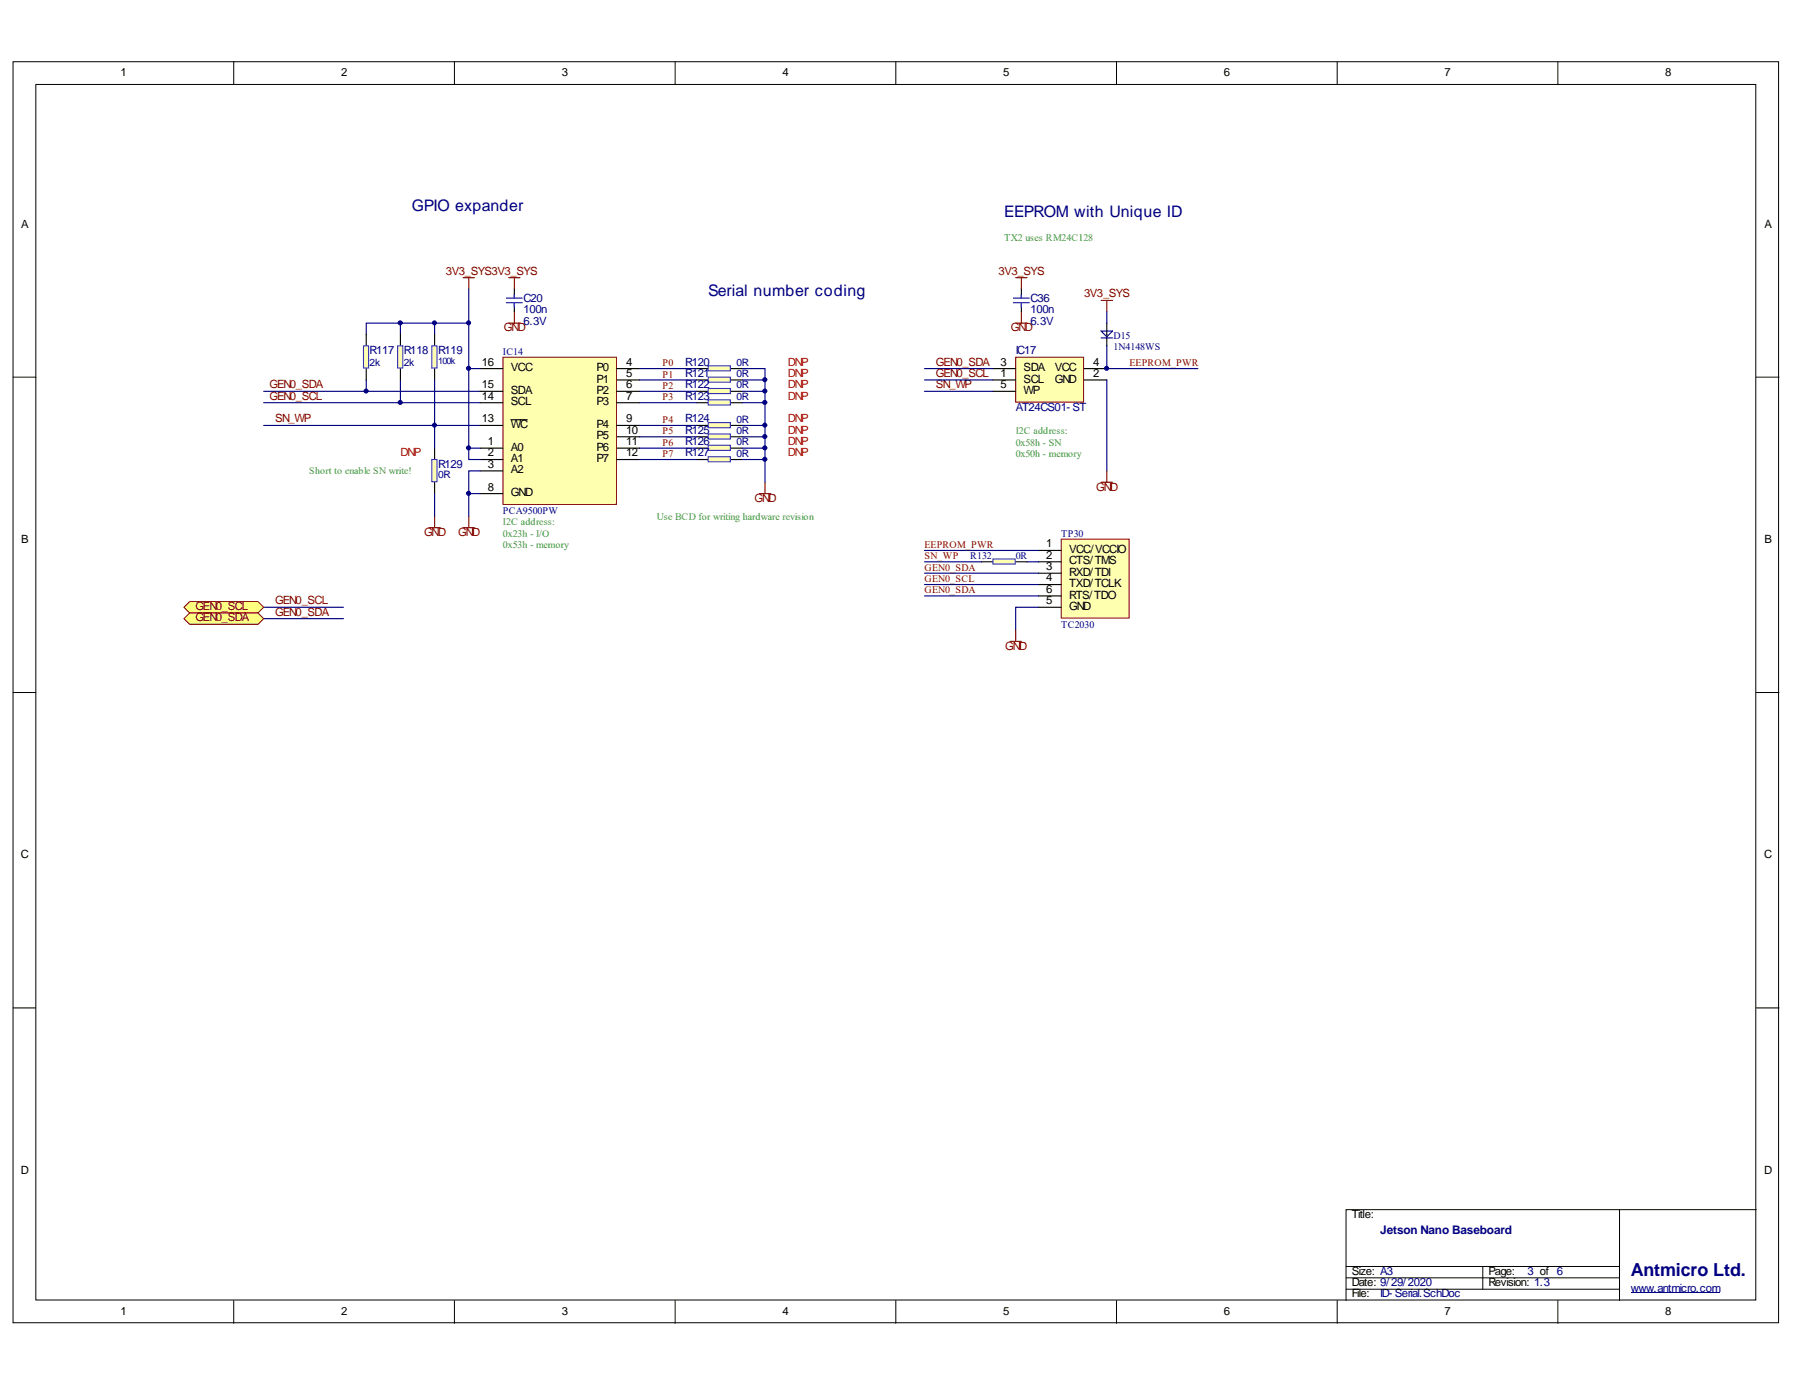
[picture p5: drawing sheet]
<svg xmlns="http://www.w3.org/2000/svg" width="279mm" height="216mm" viewBox="0 0 279 216" stroke-linecap="round" stroke-linejoin="round" font-family="sans-serif">
<g fill="#fff" stroke="#000" stroke-width=".16">
<path d="M2 9.6h274.5v196h-274.5z"/>
<path d="M5.6 13.1h267.4v189h-267.4z"/>
</g>
<g fill="none" stroke="#000" stroke-width=".16">
<path d="M36.3 9.6v3.5M70.6 9.6v3.5M105 9.6v3.5M139.3 9.6v3.5M173.6 9.6v3.5M207.9 9.6v3.5M242.2 9.6v3.5M2 58.6h3.6M273 58.6h3.6M2 107.6h3.6M273 107.6h3.6M2 156.7h3.6"/>
<path d="M273 156.7h3.6M209.3 198.6h42.5M209.3 196.9h42.5M230.5 196.9v3.5M251.8 188v14.2M273 188h-63.7v14.2M36.3 202.2v3.5M70.6 202.2v3.5M105 202.2v3.5M139.3 202.2v3.5M173.6 202.2v3.5M207.9 202.2v3.5"/>
<path d="M209.3 200.4h42.5M242.2 202.2v3.5"/>
</g>
<path d="M253.5 200.9h13.9" fill="none" stroke="#000080" stroke-width=".16"/>
<path d="M79.1 50.2h1.7M80 48.5v1.7M72 82h1.8M72.9 80.3v1.7" fill="none" stroke="#800000" stroke-width=".18"/>
<path d="M56.9 59.1v1.7M62.2 50.2v1.8M62.2 59.1v3.5M67.6 50.2v1.8M72.9 50.2h-16v1.8M41 60.8h33.6M41 62.6h33.6" fill="none" stroke="#000080" stroke-width=".18"/>
<path d="M108.3 57.3h1.8M113.6 57.3h1.8" fill="none" stroke="#000" stroke-width=".18"/>
<path d="M110.1 56.9h3.4v.7h-3.4z" fill="#ffffb0" stroke="#33f" stroke-width=".18"/>
<path d="M56.9 52v1.8M56.9 57.3v1.8" fill="none" stroke="#000" stroke-width=".18"/>
<path d="M56.5 53.8h.8v3.4h-.8z" fill="#ffffb0" stroke="#33f" stroke-width=".18"/>
<path d="M62.2 52v1.8M62.2 57.3v1.8" fill="none" stroke="#000" stroke-width=".18"/>
<path d="M61.8 53.8h.8v3.4h-.8z" fill="#ffffb0" stroke="#33f" stroke-width=".18"/>
<path d="M67.6 52v1.8M67.6 57.3v1.8" fill="none" stroke="#000" stroke-width=".18"/>
<path d="M67.1 53.8h.8v3.4h-.8z" fill="#ffffb0" stroke="#33f" stroke-width=".18"/>
<path d="M67.6 69.7v1.7M67.6 75v1.7" fill="none" stroke="#000" stroke-width=".18"/>
<path d="M67.1 71.4h.8v3.5h-.8z" fill="#ffffb0" stroke="#33f" stroke-width=".18"/>
<path d="M66.7 82h1.7M67.6 80.3v1.7" fill="none" stroke="#800000" stroke-width=".18"/>
<path d="M67.6 59.1v10.6M67.6 66.1h7M67.6 76.7v3.6" fill="none" stroke="#000080" stroke-width=".18"/>
<path d="M78.2 55.5h17.6v22.9h-17.6z" fill="#ffffb0" stroke="#800000" stroke-width=".16"/>
<g fill="none" stroke="#000" stroke-width=".18">
<path d="M74.6 57.3h3.6M95.9 57.3h3.5M95.9 59.1h3.5M108.3 59.1h1.8M113.6 59.1h1.8M74.6 73.2h3.6M74.6 60.8h3.6M74.6 62.6h3.6M74.6 76.7h3.6M74.6 66.1h3.6M74.6 69.7h3.6M74.6 71.4h3.6"/>
<path d="M79.4 65.2h2.6M95.9 60.8h3.5M95.9 62.6h3.5M95.9 66.1h3.5M95.9 67.9h3.5M95.9 69.7h3.5M95.9 71.4h3.5"/>
</g>
<path d="M72 43.2h1.8M72.9 43.2v1.7M79.1 43.2h1.7M80 43.2v1.7" fill="none" stroke="#800000" stroke-width=".18"/>
<path d="M110.1 58.6h3.4v.8h-3.4z" fill="#ffffb0" stroke="#33f" stroke-width=".18"/>
<path d="M108.3 60.8h1.8M113.6 60.8h1.8" fill="none" stroke="#000" stroke-width=".18"/>
<path d="M110.1 60.4h3.4v.8h-3.4z" fill="#ffffb0" stroke="#33f" stroke-width=".18"/>
<path d="M108.3 62.6h1.8M113.6 62.6h1.8" fill="none" stroke="#000" stroke-width=".18"/>
<path d="M110.1 62.2h3.4v.7h-3.4z" fill="#ffffb0" stroke="#33f" stroke-width=".18"/>
<path d="M108.3 66.1h1.8M113.6 66.1h1.8" fill="none" stroke="#000" stroke-width=".18"/>
<path d="M110.1 65.7h3.4v.8h-3.4z" fill="#ffffb0" stroke="#33f" stroke-width=".18"/>
<path d="M108.3 67.9h1.8M113.6 67.9h1.8" fill="none" stroke="#000" stroke-width=".18"/>
<path d="M110.1 67.5h3.4v.7h-3.4z" fill="#ffffb0" stroke="#33f" stroke-width=".18"/>
<path d="M108.3 69.7h1.8M113.6 69.7h1.8" fill="none" stroke="#000" stroke-width=".18"/>
<path d="M110.1 69.2h3.4v.8h-3.4z" fill="#ffffb0" stroke="#33f" stroke-width=".18"/>
<path d="M108.3 71.4h1.8M113.6 71.4h1.8" fill="none" stroke="#000" stroke-width=".18"/>
<path d="M110.1 71h3.4v.8h-3.4z" fill="#ffffb0" stroke="#33f" stroke-width=".18"/>
<path d="M118 76.7h1.8M118.9 75v1.7" fill="none" stroke="#800000" stroke-width=".18"/>
<g fill="none" stroke="#000080" stroke-width=".18">
<path d="M99.4 59.1h8.9M99.4 57.3h8.9M115.4 57.3h3.5v17.7M115.4 59.1h3.5M99.4 60.8h8.9M99.4 62.6h8.9M99.4 66.1h8.9M99.4 67.9h8.9M99.4 69.7h8.9M99.4 71.4h8.9M115.4 60.8h3.5M115.4 62.6h3.5"/>
<path d="M115.4 66.1h3.5M115.4 67.9h3.5M115.4 69.7h3.5M115.4 71.4h3.5"/>
</g>
<path d="M80 44.9v1.4M80 47v1.5" fill="none" stroke="#000" stroke-width=".18"/>
<path d="M78.7 47h2.5M78.7 46.3h2.5M80 45.8v.5M80 47v.8" fill="none" stroke="#00f" stroke-width=".18"/>
<path d="M157.9 55.5h10.6v7h-10.6z" fill="#ffffb0" stroke="#800000" stroke-width=".16"/>
<path d="M154.4 59.1h3.5M154.4 57.3h3.5M158.8 44.9v1.4M158.8 47v1.5M168.5 59.1h3.6M168.5 57.3h3.6M154.4 60.8h3.5" fill="none" stroke="#000" stroke-width=".18"/>
<path d="M72.9 57.3v14.1h1.7M143.7 57.3h10.7M143.7 59.1h10.7M172.1 59.1v14.1M41 66.1h26.6M72.9 69.7h1.7M74.6 73.2h-1.7v3.5M143.7 60.8h10.7" fill="none" stroke="#000080" stroke-width=".18"/>
<path d="M157.9 50.2h1.8M157.9 43.2h1.8M158.8 43.2v1.7M158.8 48.5v1.7M171.2 46.7h1.7M172.1 46.7v1.8M171.2 75h1.7M172.1 73.2v1.8" fill="none" stroke="#800000" stroke-width=".18"/>
<path d="M157.5 47h2.5M157.5 46.3h2.5M158.8 45.8v.5M158.8 47v.8" fill="none" stroke="#00f" stroke-width=".18"/>
<path d="M165 83.8h10.5v12.3h-10.5z" fill="#ffffb0" stroke="#800000" stroke-width=".16"/>
<path d="M152.6 87.3h1.8M157.9 87.3h1.8M161.4 85.6h3.6M161.4 87.3h3.6M161.4 89.1h3.6M161.4 90.9h3.6M161.4 94.4h3.6M161.4 92.6h3.6" fill="none" stroke="#000" stroke-width=".18"/>
<path d="M72.9 44.9v12.4h1.7M74.6 76.7h-1.7v3.6M143.7 89.1h17.7M143.7 90.9h17.7M143.7 92.6h17.7M161.4 94.4h-3.5v3.5" fill="none" stroke="#000080" stroke-width=".18"/>
<path d="M157 99.7h1.8M157.9 97.9v1.8" fill="none" stroke="#800000" stroke-width=".18"/>
<path d="M154.4 86.9h3.4v.8h-3.4z" fill="#ffffb0" stroke="#33f" stroke-width=".18"/>
<path d="M172.1 53.8v3.5h14.1M172.1 48.5v1.7M41 94.4h12.4M143.7 87.3h8.9M143.7 85.6h17.7M159.7 87.3h1.7" fill="none" stroke="#000080" stroke-width=".18"/>
<path d="M172.1 50.2v3.6" fill="none" stroke="#000" stroke-width=".18"/>
<path d="M171.2 51.5h1.7l-.8 .8zM171.2 52.5h1.7" fill="none" stroke="#11037f" stroke-width=".18"/>
<path d="M28.6 94.4l.9-.9h10.6l.9 .9-.9 .9h-10.6z" fill-rule="evenodd" fill="#ffff80" stroke="#800000" stroke-width=".16"/>
<path d="M41 96.2h12.4" fill="none" stroke="#000080" stroke-width=".18"/>
<path d="M28.6 96.2l.9-.9h10.6l.9 .9-.9 .8h-10.6z" fill-rule="evenodd" fill="#ffff80" stroke="#800000" stroke-width=".16"/>
<g fill="#000080" stroke="#000080" stroke-width=".16">
<circle cx="56.9" cy="60.8" r=".31"/>
<circle cx="62.2" cy="62.5" r=".31"/>
<circle cx="62.2" cy="50.2" r=".31"/>
<circle cx="67.5" cy="66.1" r=".31"/>
<circle cx="67.5" cy="50.2" r=".31"/>
<circle cx="72.8" cy="76.7" r=".31"/>
<circle cx="72.8" cy="69.6" r=".31"/>
<circle cx="72.8" cy="57.3" r=".31"/>
<circle cx="72.8" cy="50.2" r=".31"/>
<circle cx="118.9" cy="71.4" r=".31"/>
<circle cx="118.9" cy="69.6" r=".31"/>
<circle cx="118.9" cy="67.8" r=".31"/>
<circle cx="118.9" cy="66.1" r=".31"/>
<circle cx="118.9" cy="62.5" r=".31"/>
<circle cx="118.9" cy="60.8" r=".31"/>
<circle cx="118.9" cy="59" r=".31"/>
<circle cx="172" cy="57.3" r=".31"/>
</g>
<text font-size="2.8" fill="#000080" x="253.5" y="198.3">Antmicro Ltd.</text>
<g font-size="2.5" fill="#000080">
<text x="64" y="32.8">GPIO expander</text>
<text x="156.1" y="33.7">EEPROM with Unique ID</text>
<text x="110.1" y="46">Serial number coding</text>
</g>
<g font-size="1.8">
<text x="18.7" y="11.8">1</text>
<text x="53" y="11.8">2</text>
<text x="87.3" y="11.8">3</text>
<text x="121.7" y="11.8">4</text>
<text x="156" y="11.8">5</text>
<text x="190.3" y="11.8">6</text>
<text x="224.6" y="11.8">7</text>
<text x="258.9" y="11.8">8</text>
<text x="3.3" y="35.4">A</text>
<text x="274.3" y="35.4">A</text>
<text x="74.9" y="56.8">16</text>
<text x="79.4" y="57.7">VCC</text>
<text x="92.7" y="57.7">P0</text>
<text x="92.7" y="59.5">P1</text>
<text x="97.3" y="56.8">4</text>
<text x="97.3" y="58.6">5</text>
<text x="155.6" y="56.8">3</text>
<text x="155.6" y="58.6">1</text>
<text x="159.1" y="57.7">SDA</text>
<text x="159.1" y="59.5">SCL</text>
<text x="164" y="59.5">GND</text>
<text x="164" y="57.7">VCC</text>
<text x="169.9" y="58.6">2</text>
<text x="169.9" y="56.8">4</text>
<text x="74.9" y="65.6">13</text>
<text x="74.9" y="62.1">14</text>
<text x="74.9" y="60.3">15</text>
<text x="79.4" y="63">SCL</text>
<text x="79.4" y="61.2">SDA</text>
<text x="92.7" y="61.2">P2</text>
<text x="92.7" y="63">P3</text>
<text x="97.3" y="60.3">6</text>
<text x="97.3" y="62.1">7</text>
<text x="97.3" y="65.6">9</text>
<text x="155.6" y="60.3">5</text>
<text x="159.1" y="61.2">WP</text>
<text x="75.9" y="69.2">1</text>
<text x="75.9" y="70.9">2</text>
<text x="79.4" y="66.5">WC</text>
<text x="79.4" y="70.1">A0</text>
<text x="79.4" y="71.8">A1</text>
<text x="92.7" y="66.5">P4</text>
<text x="92.7" y="68.3">P5</text>
<text x="92.7" y="70.1">P6</text>
<text x="92.7" y="71.8">P7</text>
<text x="97.3" y="67.4">10</text>
<text x="97.3" y="69.2">11</text>
<text x="97.3" y="70.9">12</text>
<text x="75.9" y="72.7">3</text>
<text x="75.9" y="76.2">8</text>
<text x="79.4" y="73.6">A2</text>
<text x="79.4" y="77.1">GND</text>
<text x="3.3" y="84.4">B</text>
<text x="162.6" y="85.1">1</text>
<text x="162.6" y="86.8">2</text>
<text x="162.6" y="88.6">3</text>
<text x="166.2" y="86">VCC/VCCIO</text>
<text x="166.2" y="87.7">CTS/TMS</text>
<text x="166.2" y="89.5">RXD/TDI</text>
<text x="274.3" y="84.4">B</text>
<text x="162.6" y="90.4">4</text>
<text x="162.6" y="93.9">5</text>
<text x="162.6" y="92.1">6</text>
<text x="166.2" y="91.3">TXD/TCLK</text>
<text x="166.2" y="94.8">GND</text>
<text x="166.2" y="93">RTS/TDO</text>
<text x="3.2" y="133.4">C</text>
<text x="274.2" y="133.4">C</text>
<text x="3.2" y="182.5">D</text>
<text x="274.2" y="182.5">D</text>
<text x="210.1" y="189.3">Title:</text>
<text x="210.1" y="201.7">File:</text>
<text x="210.1" y="198.1">Size: A3</text>
<text x="210.1" y="199.9">Date: 9/29/2020</text>
<text x="231.4" y="199.9">Revision: 1.3</text>
<text x="231.4" y="198.1">Page:</text>
<text x="18.7" y="204.3">1</text>
<text x="53" y="204.3">2</text>
<text x="87.3" y="204.3">3</text>
<text x="121.7" y="204.3">4</text>
<text x="156" y="204.3">5</text>
<text x="190.3" y="204.3">6</text>
<text x="224.6" y="204.3">7</text>
<text x="258.9" y="204.3">8</text>
</g>
<g font-size="1.8" fill="#800000">
<text x="69.3" y="42.7">3V3_SYS3V3_SYS</text>
<text x="155.2" y="42.7">3V3_SYS</text>
<text x="168.5" y="46.2">3V3_SYS</text>
<text x="78.3" y="51.5">GND</text>
<text x="157.1" y="51.5">GND</text>
<text x="145.5" y="56.8">GEN0_SDA</text>
<text x="145.5" y="58.6">GEN0_SCL</text>
<text x="41.9" y="60.3">GEN0_SDA</text>
<text x="41.9" y="62.1">GEN0_SCL</text>
<text x="42.8" y="65.6">SN_WP</text>
<text x="145.5" y="60.3">SN_WP</text>
<text x="170.4" y="76.2">GND</text>
<text x="65.9" y="83.3">GND</text>
<text x="71.2" y="83.3">GND</text>
<text x="117.3" y="78">GND</text>
<text x="30.4" y="94.8">GEN0_SCL</text>
<text x="42.8" y="95.7">GEN0_SDA</text>
<text x="42.8" y="93.9">GEN0_SCL</text>
<text x="30.4" y="96.6">GEN0_SDA</text>
<text x="156.2" y="101">GND</text>
</g>
<g font-size="1.8" fill="#000080">
<text x="81.4" y="46.9">C20</text>
<text x="160.2" y="46.9">C36</text>
<text x="81.4" y="48.7">100n</text>
<text x="81.4" y="50.5">6.3V</text>
<text x="160.2" y="48.7">100n</text>
<text x="160.2" y="50.5">6.3V</text>
<text x="57.5" y="55">R117</text>
<text x="62.8" y="55">R118</text>
<text x="68.1" y="55">R119</text>
<text x="106.5" y="56.8">R120</text>
<text x="106.5" y="58.6">R121</text>
<text x="157.9" y="55">IC17</text>
<text x="106.5" y="60.3">R122</text>
<text x="106.5" y="62.1">R123</text>
<text x="106.5" y="65.6">R124</text>
<text x="157.9" y="63.9">AT24CS01- ST</text>
<text x="106.5" y="67.4">R125</text>
<text x="106.5" y="69.2">R126</text>
<text x="106.5" y="70.9">R127</text>
<text x="68.1" y="72.7">R129</text>
<text x="214.6" y="191.7">Jetson Nano Baseboard</text>
<text x="214.6" y="201.7">ID- Serial.SchDoc</text>
<text x="237.5" y="198.1">3 of</text>
<text x="242" y="198.1">6</text>
<text x="253.5" y="200.8">www.antmicro.com</text>
</g>
<g font-size="1.8" fill="#f00">
<text x="122.5" y="56.8">DNP</text>
<text x="122.5" y="58.6">DNP</text>
<text x="122.5" y="60.3">DNP</text>
<text x="122.5" y="62.1">DNP</text>
<text x="122.5" y="65.6">DNP</text>
<text x="62.2" y="70.9">DNP</text>
<text x="122.5" y="67.4">DNP</text>
<text x="122.5" y="70.9">DNP</text>
<text x="122.5" y="69.2">DNP</text>
</g>
<g font-size="1.6" fill="#393">
<text x="156.1" y="37.5">TX2 uses RM24C128</text>
<text x="157.9" y="69.3">0x58h - SN</text>
<text x="157.9" y="67.5">I2C address:</text>
<text x="157.9" y="71">0x50h - memory</text>
<text x="48.1" y="73.7">Short to enable SN write!</text>
<text x="78.2" y="83.4">0x23h - I/O</text>
<text x="78.2" y="81.6">I2C address:</text>
<text x="102.1" y="80.8">Use BCD for writing hardware revision</text>
<text x="78.2" y="85.2">0x53h - memory</text>
</g>
<g font-size="1.6" fill="#000080">
<text x="173.1" y="52.7">D15</text>
<text x="57.5" y="56.8">2k</text>
<text x="62.8" y="56.8">2k</text>
<text x="78.2" y="55.1">IC14</text>
<text x="114.5" y="56.8">0R</text>
<text x="114.5" y="58.6">0R</text>
<text x="173.1" y="54.4">1N4148WS</text>
<text x="114.5" y="60.4">0R</text>
<text x="114.5" y="62.1">0R</text>
<text x="114.5" y="65.7">0R</text>
<text x="114.5" y="67.4">0R</text>
<text x="114.5" y="69.2">0R</text>
<text x="114.5" y="71">0R</text>
<text x="68.1" y="74.3">0R</text>
<text x="78.2" y="79.9">PCA9500PW</text>
<text x="165" y="83.4">TP30</text>
<text x="150.8" y="86.9">R132</text>
<text x="157.9" y="86.9">0R</text>
<text x="165" y="97.5">TC2030</text>
</g>
<g font-size="1.6" fill="#800000">
<text x="103" y="56.9">P0</text>
<text x="103" y="58.7">P1</text>
<text x="175.6" y="56.9">EEPROM_PWR</text>
<text x="103" y="60.4">P2</text>
<text x="103" y="62.2">P3</text>
<text x="103" y="65.7">P4</text>
<text x="103" y="67.5">P5</text>
<text x="103" y="69.3">P6</text>
<text x="103" y="71">P7</text>
<text x="143.7" y="86.9">SN_WP</text>
<text x="143.7" y="88.7">GEN0_SDA</text>
<text x="143.7" y="85.2">EEPROM_PWR</text>
<text x="143.7" y="90.5">GEN0_SCL</text>
<text x="143.7" y="92.2">GEN0_SDA</text>
</g>
<text font-size="1.4" fill="#000080" x="68.1" y="56.6">100k</text>
</svg>
